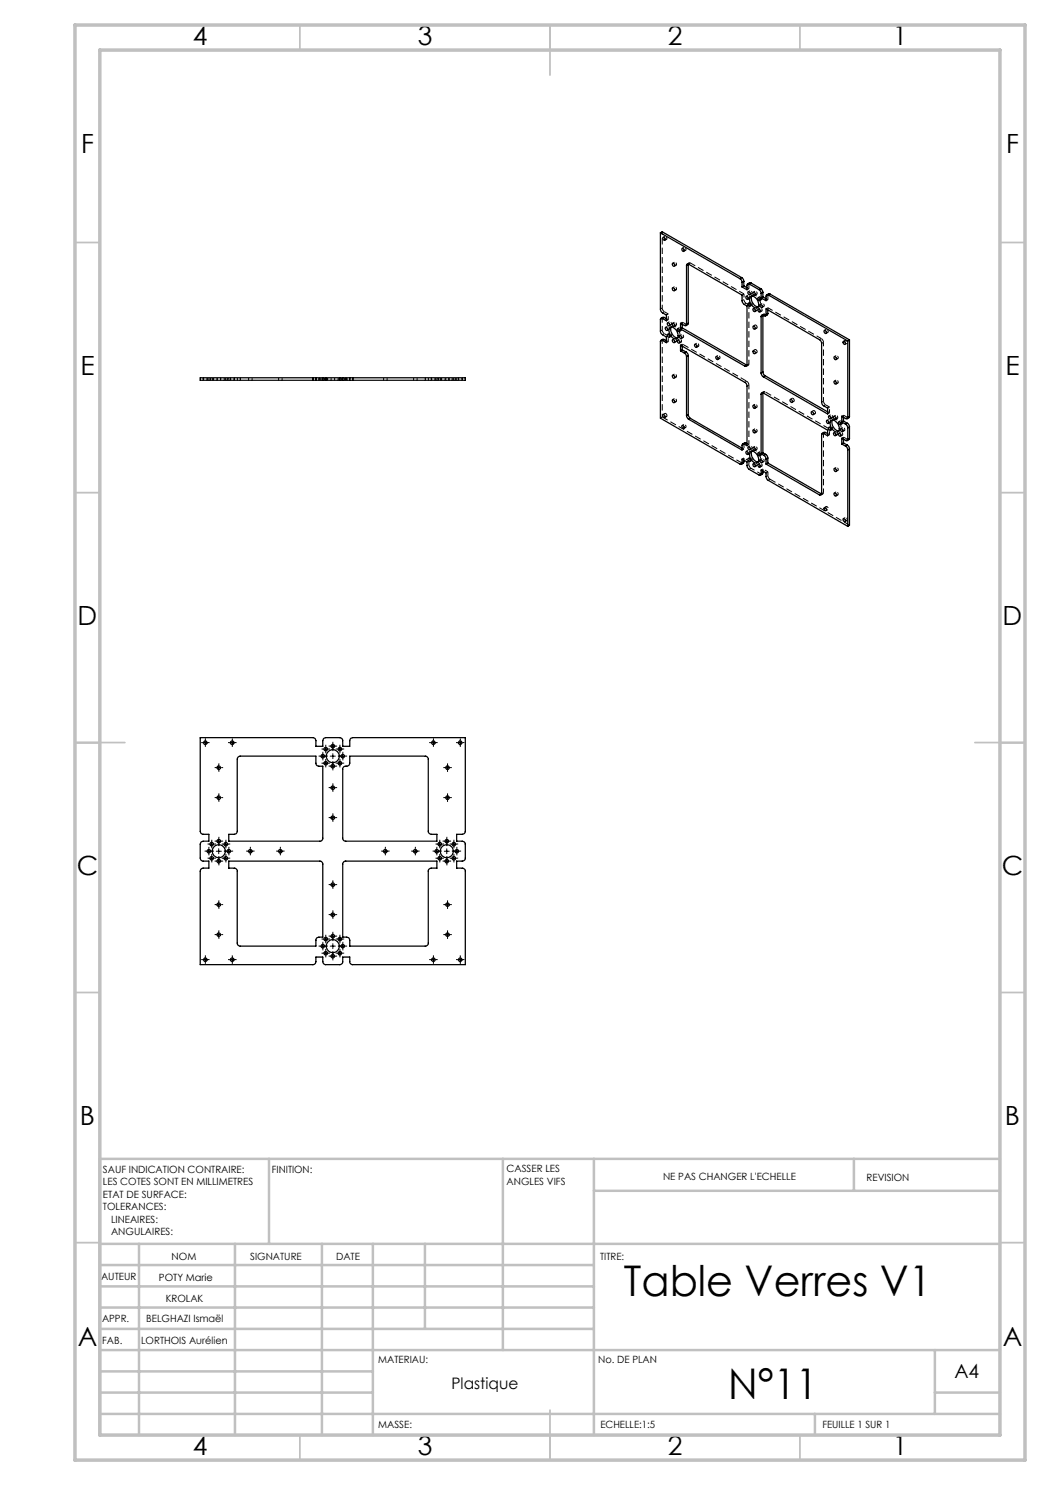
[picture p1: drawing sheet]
<svg xmlns="http://www.w3.org/2000/svg" width="210mm" height="297mm" viewBox="0 0 210 297" stroke-linecap="round" stroke-linejoin="round" font-family="sans-serif">
<g fill="none" stroke="#000" stroke-width=".25">
<path d="M132.1 46.6v15.3l.2 .5 1 .6v1.2l-.8-.5M132.1 46.6l15.9 9.1M132.1 46.6l.3-.2 15.9 9.1M132.6 47.5a.35 .35 0 0 1 .4 .2 .35 .35 0 0 1-.1 .4l-.3-.2zM134.5 52.7a.35 .35 0 0 1 .4 .2 .35 .35 0 0 1-.1 .4l-.3-.2zM134.5 57.6a.35 .35 0 0 1 .4 .2 .35 .35 0 0 1-.1 .4l-.3-.2zM136.4 49.7a.31 .31 0 0 1 .4 .2 .31 .31 0 0 1-.2 .4l-.2-.2zM137.3 53.1a.26 .26 0 0 1 .1-.3 .26 .26 0 0 1 .3 0l10.7 6.2 .1 1.5 .3 .4 .6 .3v11.8a.25 .25 0 0 1-.1 .3 .25 .25 0 0 1-.3-.1M137.3 53.1v11.7M137.7 52.9l-.4 .2M137.7 52.8v11.9M148 55.7l.3 .4 .1 .4"/>
<path d="M148.3 55.5l.4 .3 .1 .5M148.3 55.5l-.3 .2M148.4 56.5v.9M148.8 56.3l-.4 .2M148.8 57.2l-.4 .2M148.8 57.2l.6 .3M148.8 56.3v.9M149.2 59.3a.37 .37 0 0 1 .4 .2 .37 .37 0 0 1-.1 .4l-.3-.2zM149.6 58.4a.29 .29 0 0 1 .4 .1 .29 .29 0 0 1-.2 .4zM149.8 56.8a.26 .26 0 0 0-.3 0 .26 .26 0 0 0-.1 .2v1l-1-.6M149.8 56.8l2 1.1M150 59.4a1.18 1.18 0 0 1 1.7 1.1 .67 .67 0 0 1 0 .7 .67 .67 0 0 1-.7 .3 1.7 1.7 0 0 1-1-2.1z"/>
<path d="M150.2 56.6l-.7 .2M150.2 56.6l-.4 .2M150.2 56.6l2 1.1M150.4 59.2a1.75 1.75 0 0 0 1.2 2.2M150.6 58.5a.37 .37 0 0 1 .4 .2 .37 .37 0 0 1-.1 .4l-.3-.2zM151.7 59.5a.31 .31 0 0 1 .3 .2 .31 .31 0 0 1-.2 .4l-.2-.4zM151.8 57.9l.4 .8M152.2 57.7l.2 .3 .2 .5M152.2 57.7l-.4 .2M152.2 58.7v.9M152.6 58.5l-.4 .2M152.6 59.4l-.4 .2"/>
<path d="M152.6 59.4l.6 .4M152.6 58.5v.9M153.6 59l-.2-.1-.2 .3v.9l-1-.5M153.6 59l15.9 9.2M154 58.8l-.3-.1-.3 .3M154 58.8l-.4 .2M154 58.8l15.9 9.2M62.6 75.6h.6M62.6 76.1h.6M62.6 75.6h-22.6v.5h22.6M62.6 75.6v.5M63.2 75.6v.5"/>
<path d="M63.2 75.6h1.4M63.2 76.1h1.4M64.6 75.6h.6M64.6 76.1h.6M64.6 75.6v.5M65.2 75.6v.5M65.2 75.6h2.7M65.2 76.1h2.7M67.9 75.6h.6M67.9 76.1h.6M67.9 75.6v.5M68.5 75.6v.5"/>
<path d="M68.5 75.6h1.5M68.5 76.1h1.5M70 75.6h.6M70 76.1h.6M70 75.6v.5M70.6 75.6h22.5v.5h-22.5M70.6 75.6v.5M132.5 68.1a.27 .27 0 0 0-.3 0 .27 .27 0 0 0-.1 .2v15.3l15.9 9.2a.25 .25 0 0 0 .3 .1 .25 .25 0 0 0 .1-.3M132.5 63.7a.25 .25 0 0 0-.3 0 .25 .25 0 0 0-.1 .3v2.3l.2 .5 1 .6v1.1l-.8-.4M132.9 63.5h-.3l-.4 .2M132.9 67.9l-.3-.1-.4 .3M132.9 63.5l-.4 .2"/>
<path d="M132.9 63.5l.4 .2M132.9 67.9l-.4 .2M132.9 67.9l.4 .3M133.1 65.5a.37 .37 0 0 1 .4 .2 .37 .37 0 0 1-.1 .4l-.3-.2zM133.5 66.9a.34 .34 0 0 1 .4 .1 .34 .34 0 0 1-.1 .5l-.3-.3zM133.5 64.6a.29 .29 0 0 1 .4 .2 .29 .29 0 0 1-.2 .4zM133.9 65.6a1.16 1.16 0 0 1 1.6 1.1 .67 .67 0 0 1 .1 .7 .67 .67 0 0 1-.7 .3 1.72 1.72 0 0 1-1-2.1zM134.2 65.4a1.75 1.75 0 0 0 1.3 2.2M134.5 68a.33 .33 0 0 1 .4 .1 .33 .33 0 0 1-.1 .4l-.3-.2zM134.5 75a.31 .31 0 0 1 .4 .2 .31 .31 0 0 1-.2 .4l-.3-.4zM134.5 79.9a.31 .31 0 0 1 .4 .2 .31 .31 0 0 1-.2 .4l-.2-.3zM134.5 64.7a.31 .31 0 0 1 .4 .2 .31 .31 0 0 1-.2 .4l-.2-.2z"/>
<path d="M135.5 65.8a.29 .29 0 0 1 .4 .1 .29 .29 0 0 1-.2 .4zM135.5 68.1a.33 .33 0 0 1 .4 .1 .33 .33 0 0 1-.1 .4l-.3-.2zM135.9 67.1a.37 .37 0 0 1 .4 .2 .37 .37 0 0 1-.1 .4l-.3-.2zM136.1 70.2v-1.2l13.1 7.7 .2 .4v12l-.6-.3M136.1 65.8l12.9 7.4M136.1 70.2l.8 .4M136.5 65.6l12.8 7.4M136.5 65.6l-.4 .2M136.5 64.8v.8M136.5 69.2v.8M136.5 70l-.4 .2M136.5 70l.7 .4"/>
<path d="M136.9 70.6l.3 .3 .1 .5M137.2 70.4l.3 .3 .2 .5M137.2 70.4l-.3 .2M137.3 64.8a.25 .25 0 0 1-.1 .3 .25 .25 0 0 1-.3 0l-.8-.4v1.1M137.3 71.4v11.7M137.7 64.7l-.5 .4M137.7 71.2v11.7M137.7 64.7l-.4 .1M137.7 71.2l-.4 .2M139 68.9a.37 .37 0 0 1 .3 .2 .37 .37 0 0 1-.1 .4l-.2-.2zM143.2 71.4a.32 .32 0 0 1 .4 .1 .32 .32 0 0 1-.1 .4l-.3-.3zM149.3 73l-.3 .2"/>
<path d="M149.3 73l.1 .1M149.6 60.7a.32 .32 0 0 1 .4 .1 .32 .32 0 0 1-.1 .5l-.3-.3zM150.6 61.7a.35 .35 0 0 1 .4 .2 .35 .35 0 0 1-.1 .4l-.3-.2zM150.6 70.1a.31 .31 0 0 1 .4 .2 .31 .31 0 0 1-.2 .4l-.2-.1zM150.6 65.2a.37 .37 0 0 1 .4 .2 .37 .37 0 0 1-.1 .5l-.3-.3zM151.7 61.8a.37 .37 0 0 1 .3 .2 .37 .37 0 0 1-.1 .4l-.3-.3zM152 60.9a.35 .35 0 0 1 .4 .2 .35 .35 0 0 1-.1 .4l-.3-.2zM152.2 78.8a.26 .26 0 0 1 .1-.2 .26 .26 0 0 1 .3 0l12.9 7.4v1.2l-.8-.5M152.2 74.6l.4 .7M152.2 63.3v11.3M152.2 78.8v12M152.6 74.4l.2 .5 .2 .2"/>
<path d="M152.6 63v11.4M152.6 78.6v12M152.6 63.1l-.4 .2M152.6 74.4l-.4 .2M152.6 78.6l-.4 .2M153 75.1l-.4 .2M153 75.1l12.5 7.3M153.2 62.9a.33 .33 0 0 1-.2 .3 .33 .33 0 0 1-.4-.2l-.3 .1-.1 .2M153.2 62.9v-1.1l10.9 6.4 .2 .4v11.9l.3 .6 .9 .5v1.2l-12.9-7.5M153.6 62.7l-.5 .5M153.6 62.7l-.4 .2M153.6 62v.7"/>
<path d="M158 79.9a.32 .32 0 0 1 .4 .2 .32 .32 0 0 1-.1 .4l-.3-.3zM164.8 66.1a.33 .33 0 0 1 .4 .2 .33 .33 0 0 1-.1 .4l-.2-.2zM166.8 71.4a.29 .29 0 0 1 .4 .1 .29 .29 0 0 1-.2 .4zM166.8 76.3a.29 .29 0 0 1 .4 .1 .29 .29 0 0 1-.2 .4zM168.7 68.3a.35 .35 0 0 1 .3 .2 .35 .35 0 0 1-.1 .4l-.2-.2zM169.5 68.2v15.3M169.9 68l-.4 .2M169.9 68v15.3M132.6 82.9a.37 .37 0 0 1 .4 .2 .37 .37 0 0 1-.1 .4l-.3-.2zM136.4 85.2a.33 .33 0 0 1 .4 .1 .33 .33 0 0 1-.1 .4l-.3-.2zM137.3 83.1l.4 .8M137.7 82.9l.4 .8"/>
<path d="M137.7 82.9l-.4 .2M137.7 83.9l10.7 6.1v-.9a.26 .26 0 0 1 .1-.3 .26 .26 0 0 1 .3 0M138.1 83.7l10.3 5.9M138.1 83.7l-.4 .2M148.4 92.6v-.8l1 .6v.9l.4 .6 2 1.1a.26 .26 0 0 0 .3 0 .26 .26 0 0 0 .1-.2M148.8 92.4l-.1 .2-.4 .2M148.8 92v.4M148.8 92.4l-.4 .2M149.2 88.6l-.2-.1-.4 .3M149.2 88.6l-.4 .2M149.2 88.6l.2 .1M149.2 90.3a.35 .35 0 0 1 .4 .2 .35 .35 0 0 1-.1 .4l-.3-.2z"/>
<path d="M149.6 91.8a.29 .29 0 0 1 .4 .1 .29 .29 0 0 1-.2 .4zM149.6 89.5a.31 .31 0 0 1 .4 .1 .31 .31 0 0 1-.1 .4l-.3-.3zM150 90.4a1.13 1.13 0 0 1 1.6 .9 .81 .81 0 0 1-.4 1.3 1.77 1.77 0 0 1-1.2-2.2zM150.4 90.2a1.74 1.74 0 0 0 1.2 2.2M150.6 92.7a.37 .37 0 0 1 .4 .3 .37 .37 0 0 1-.1 .4l-.3-.2zM150.6 89.5a.35 .35 0 0 1 .4 .2 .35 .35 0 0 1-.1 .4l-.3-.2zM150.6 86a.37 .37 0 0 1 .4 .2 .37 .37 0 0 1-.1 .4l-.3-.2zM150.6 81.1a.37 .37 0 0 1 .4 .2 .37 .37 0 0 1-.1 .4l-.3-.2zM151.6 90.6a.33 .33 0 0 1 .4 .1 .33 .33 0 0 1-.1 .5l-.2-.3zM151.7 92.8a.31 .31 0 0 1 .3 .3 .31 .31 0 0 1-.2 .3l-.2-.4zM152 91.9a.31 .31 0 0 1 .5 .2 .31 .31 0 0 1-.3 .4l-.2-.1zM152.2 94.8v-.8l1 .6v.8l.4 .6 15.9 9.3"/>
<path d="M152.2 90.8l.6 .3M152.6 94.5l-.1 .3-.4 .2M152.6 94.2v.3M152.6 90.6l-.4 .2M152.6 90.6l.5 .3M152.6 94.5l-.4 .3M152.8 91.1l.3 .3 .1 .4M153.1 90.9l.4 .3 .1 .4M153.1 90.9l-.3 .2M153.2 91.8v1M153.2 92.8l10.7 6.2M153.6 91.6v1"/>
<path d="M153.6 92.6l-.4 .2M153.6 92.6l10.7 6.2M153.6 91.6l-.4 .2M162.2 82.4a.29 .29 0 0 1 .5 .1 .29 .29 0 0 1-.2 .4zM164.3 98.8l-.4 .2M164.3 98.8h.1M164.7 86.7a.25 .25 0 0 0-.3 0 .25 .25 0 0 0-.1 .3v11.8l-.2 .2h-.2M165.1 86.5h-.3l-.4 .2M165.1 86.5l-.4 .2M165.1 86.5l.4 .2M165.3 84.1a.31 .31 0 0 1 .5 .2 .31 .31 0 0 1-.3 .4l-.2-.3zM165.7 83.3a.29 .29 0 0 1 .4 .1 .29 .29 0 0 1-.2 .4z"/>
<path d="M165.7 85.5a.32 .32 0 0 1 .4 .2 .32 .32 0 0 1-.1 .4l-.2-.2zM166.2 84.2a.92 .92 0 0 1 1.3 .4 1.14 1.14 0 0 1 0 1.8 1.7 1.7 0 0 1-1.3-2.2zM166.5 84a1.74 1.74 0 0 0 1.2 2.2M166.7 83.3a.33 .33 0 0 1 .4 .2 .33 .33 0 0 1-.1 .4l-.2-.2zM166.8 86.5a.37 .37 0 0 1 .3 .3 .37 .37 0 0 1-.1 .4l-.2-.2zM166.8 98.7a.29 .29 0 0 1 .4 .1 .29 .29 0 0 1-.2 .4zM166.8 93.8a.29 .29 0 0 1 .4 .1 .29 .29 0 0 1-.2 .4zM167.7 84.4a.33 .33 0 0 1 .4 .1 .33 .33 0 0 1-.1 .4l-.3-.3zM167.7 86.7a.33 .33 0 0 1 .4 .2 .33 .33 0 0 1-.1 .4l-.2-.2zM168.2 85.7a.37 .37 0 0 1 .3 .2 .37 .37 0 0 1 0 .5l-.3-.3zM168.3 84.4l.8 .4M168.3 88.8l.8 .4"/>
<path d="M168.7 84.2l-.4 .2M168.7 88.6l-.4 .2M168.7 83.5v.7M168.7 87.8v.8M168.7 84.2l.8 .5M168.7 88.6l.8 .4M169.1 84.8l.3 .4 .1 .4M169.1 89.2l.3 .4 .1 .4M169.5 84.7l.3 .3 .1 .4M169.5 89l.3 .4 .1 .4M169.5 84.7l-.4 .1M169.5 89l-.4 .2"/>
<path d="M169.5 83.5a.25 .25 0 0 1-.1 .3 .25 .25 0 0 1-.3-.1l-.8-.4v1.1M169.5 87.8a.25 .25 0 0 1-.1 .3 .25 .25 0 0 1-.3 0l-.8-.4v1.1M169.5 85.6v2.2M169.5 90v15.3M169.9 83.3l-.1 .2-.4 .2M169.9 87.7l-.5 .4M169.9 85.4v2.3M169.9 89.8v15.3l-.4 .2M169.9 83.3l-.4 .2M169.9 85.4l-.4 .2M169.9 87.7l-.4 .1M169.9 89.8l-.4 .2"/>
<path d="M164.9 101.5a.37 .37 0 0 1 .3 .2 .37 .37 0 0 1-.1 .5l-.2-.3zM168.7 103.7a.37 .37 0 0 1 .3 .2 .37 .37 0 0 1-.1 .4l-.2-.2zM40 147.5h22.6a.6 .6 0 0 1 .6 .6v1.2h1.4v-1.2a.6 .6 0 0 1 .6-.6h2.7a.6 .6 0 0 1 .6 .6v1.2h1.5v-1.2a.6 .6 0 0 1 .6-.6h22.5v18.8a.6 .6 0 0 1-.6 .6h-1.2v1.3h1.2a.6 .6 0 0 1 .6 .6v2.8a.6 .6 0 0 1-.6 .6h-1.2v1.4h1.2a.6 .6 0 0 1 .6 .6v18.7h-22.5a.6 .6 0 0 1-.6-.6v-.9h-1.5v.9a.6 .6 0 0 1-.6 .6h-2.7a.6 .6 0 0 1-.6-.6v-.9h-1.4v.9a.6 .6 0 0 1-.6 .6h-22.6v-18.7a.6 .6 0 0 1 .6-.6h1.2v-1.4h-1.2a.6 .6 0 0 1-.6-.6v-2.8a.6 .6 0 0 1 .6-.6h1.2v-1.3h-1.2a.6 .6 0 0 1-.6-.6zM47.6 151.4l.3-.2h15.3v1.4a.6 .6 0 0 0 .6 .6h.8v14.4a.6 .6 0 0 1-.6 .6h-18.2v-1.3h1a.6 .6 0 0 0 .6-.6v-14.5zM70 151.2h15.1a.6 .6 0 0 1 .6 .6v14.5a.6 .6 0 0 0 .6 .6h1.1v1.3h-18.3a.6 .6 0 0 1-.6-.6v-13.8a.7 .7 0 0 1 1-.6l.3-.1 .2-.5zM45.8 172.2h18.2a.6 .6 0 0 1 .6 .6v14.6h-.8a.6 .6 0 0 0-.6 .6v1.2h-15.2a.6 .6 0 0 1-.6-.6v-14.4a.6 .6 0 0 0-.6-.6h-1zM68.7 172.4l.3-.2h18.4v1.4h-1.1a.6 .6 0 0 0-.6 .6v14.4a.6 .6 0 0 1-.6 .6h-15.1v-1.2a.6 .6 0 0 0-.6-.6h-.9v-14.7z"/>
<circle cx="41.1" cy="148.5" r=".36"/>
<circle cx="43.8" cy="159.5" r=".35"/>
<circle cx="43.8" cy="153.5" r=".35"/>
<circle cx="46.4" cy="148.5" r=".36"/>
<circle cx="64.6" cy="151.2" r=".35"/>
<circle cx="65.1" cy="149.8" r=".34"/>
<circle cx="65.1" cy="152.6" r=".34"/>
<circle cx="66.5" cy="151.2" r="1.3"/>
<circle cx="66.6" cy="153.2" r=".35"/>
<circle cx="66.6" cy="157.5" r=".35"/>
<circle cx="66.6" cy="149.2" r=".35"/>
<circle cx="68" cy="149.8" r=".35"/>
<circle cx="68" cy="152.6" r=".35"/>
<circle cx="68.6" cy="151.2" r=".35"/>
<circle cx="86.7" cy="148.5" r=".36"/>
<circle cx="89.5" cy="153.5" r=".35"/>
<circle cx="89.5" cy="159.5" r=".35"/>
<circle cx="92" cy="148.5" r=".35"/>
<circle cx="41.8" cy="170.2" r=".35"/>
<circle cx="42.3" cy="168.8" r=".36"/>
<circle cx="42.3" cy="171.7" r=".35"/>
<circle cx="43.8" cy="172.2" r=".35"/>
<circle cx="43.8" cy="168.2" r=".35"/>
<circle cx="43.8" cy="170.2" r="1.29"/>
<circle cx="45.2" cy="168.8" r=".36"/>
<circle cx="45.2" cy="171.7" r=".35"/>
<circle cx="45.8" cy="170.2" r=".35"/>
<circle cx="50.1" cy="170.2" r=".35"/>
<circle cx="56.1" cy="170.2" r=".35"/>
<circle cx="66.6" cy="163.6" r=".35"/>
<circle cx="66.6" cy="176.9" r=".36"/>
<circle cx="77" cy="170.2" r=".35"/>
<circle cx="83.1" cy="170.2" r=".35"/>
<circle cx="87.4" cy="170.2" r=".35"/>
<circle cx="87.9" cy="168.8" r=".36"/>
<circle cx="88" cy="171.7" r=".35"/>
<circle cx="89.4" cy="172.2" r=".35"/>
<circle cx="89.4" cy="168.2" r=".35"/>
<circle cx="89.4" cy="170.2" r="1.3"/>
<circle cx="90.8" cy="168.8" r=".36"/>
<circle cx="90.8" cy="171.7" r=".35"/>
<circle cx="91.4" cy="170.2" r=".35"/>
<circle cx="41.1" cy="191.9" r=".35"/>
<circle cx="43.8" cy="180.9" r=".35"/>
<circle cx="43.8" cy="186.9" r=".35"/>
<circle cx="46.4" cy="192" r=".35"/>
<circle cx="64.6" cy="189.2" r=".35"/>
<circle cx="65.1" cy="190.6" r=".34"/>
<circle cx="65.1" cy="187.8" r=".34"/>
<circle cx="66.6" cy="189.2" r="1.29"/>
<circle cx="66.6" cy="187.2" r=".36"/>
<circle cx="66.6" cy="191.2" r=".35"/>
<circle cx="66.6" cy="182.9" r=".35"/>
<circle cx="68" cy="187.8" r=".35"/>
<circle cx="68" cy="190.6" r=".35"/>
<circle cx="68.6" cy="189.2" r=".35"/>
<circle cx="86.7" cy="191.9" r=".35"/>
<circle cx="89.5" cy="180.9" r=".35"/>
<circle cx="89.5" cy="186.9" r=".35"/>
<circle cx="92" cy="191.9" r=".35"/>
</g>
<g fill="none" stroke="#000" stroke-width=".2" stroke-dasharray="1.3 .6" stroke-linecap="butt">
<path d="M133 48.1l.3-.2M133 47.3l-.4 .2M134.9 53.2l.3-.2M134.9 58.1l.3-.2M134.9 52.4l-.4 .2M134.9 57.3l-.4 .2M136.8 50.3l.3-.2M136.8 49.5l-.4 .2M137.8 52.8l.3-.2M137.8 52.6l-.3 .2M138.1 52.6h-.3l-.1 .2M148.8 58.8l-.4 .2"/>
<path d="M148.8 59.9l-.4 .2M149.4 57l.4-.2M149.4 57.5l.4 .2M149.6 59.9l.3-.2M149.6 59l-.4 .3M149.8 56.8l.1-.2M149.8 57.7l-.4 .2M150 58.9l.4-.2M150 58.1l-.3 .2M150.5 59l-.3 .2M151 59l.4-.2M151 58.2l-.3 .2"/>
<path d="M152 59.3l-.3 .2M153.2 59.2l.4-.2M153.2 59.7l.4 .2M153.6 59l.1-.3M153.6 59.9l-.4 .2M40.7 76v-.5M40.7 75.5v.5M41.4 76v-.5M41.4 75.5v.5M41.8 75.5v.5M42 75.5v.5M42.1 76v-.5"/>
<path d="M42.5 75.5v.5M42.7 76v-.5M43.4 75.5v.5M44.1 76v-.5M44.8 75.5v.5M45.1 76v-.5M45.4 75.5v.5M45.5 76v-.5M45.8 75.5v.5M46.1 75.5v.5M46.1 76v-.5M46.8 76v-.5"/>
<path d="M46.9 75.5v.5M46.9 76v-.5M47.5 75.5v.5M48.1 76v-.5M48.1 75.5v.5M49.7 75.5v.5M50.4 76v-.5M55.7 75.5v.5M56.4 76v-.5M62.6 75.5v.5M63.8 76v-.5M63.8 75.5v.5"/>
<path d="M64 76v-.5M64 75.5v.5M64.2 75.5v.5M64.8 75.5v.5M64.9 76v-.5M65.2 76v-.5M65.3 75.5v.5M65.5 76v-.5M66.2 75.5v.5M66.9 76v-.5M67.6 75.5v.5M67.9 76v-.5"/>
<path d="M68 75.5v.5M68.2 75.5v.5M68.3 76v-.5M68.9 76v-.5M69.2 76v-.5M69.2 75.5v.5M69.4 75.5v.5M69.4 76v-.5M70.6 76v-.5M76.7 75.5v.5M77.4 76v-.5M82.7 75.5v.5"/>
<path d="M83.4 76v-.5M85.1 75.5v.5M85.1 76v-.5M85.7 76v-.5M86.3 76v-.5M86.3 75.5v.5M87 75.5v.5M87 76v-.5M87.4 75.5v.5M87.6 75.5v.5M87.7 76v-.5M88.1 75.5v.5"/>
<path d="M88.3 76v-.5M89 75.5v.5M89.2 75.5v.5M89.7 76v-.5M89.9 76v-.5M90.4 75.5v.5M90.7 76v-.5M91 75.5v.5M91.1 76v-.5M91.4 75.5v.5M91.7 75.5v.5M91.7 76v-.5"/>
<path d="M92.4 76v-.5M92.5 75.5v.5M92.5 76v-.5M132.1 63.9l.4-.2M132.1 68.3l.4-.2M132.5 61.6l-.4 .2M132.5 63.7l.1-.2M132.5 66l-.4 .2M132.5 68.1l.1-.3M132.5 62.5l.4-.2M132.5 66.9l.4-.2M133.3 63.7l.4 .2"/>
<path d="M133.3 68.1l.4 .2M133.5 66.1l.3-.2M133.5 65.3l-.4 .2M133.7 62.8l-.4 .2M133.7 63.9l-.4 .2M133.7 67.2l-.4 .2M133.7 68.3l-.4 .2M133.9 65.2l.3-.3M133.9 67.5l.3-.2M133.9 64.3l-.4 .2M133.9 66.7l-.4 .2M134.4 65.3l-.3 .2"/>
<path d="M134.9 75.6l.3-.2M134.9 65.3l.3-.3M134.9 68.5l.3-.2M134.9 74.8l-.4 .2M134.9 79.7l-.4 .2M134.9 64.4l-.4 .2M134.9 67.7l-.4 .2M135.4 67.7l.3-.2M135.9 66.3l.3-.2M135.9 68.6l.3-.2M135.9 65.5l-.4 .2M135.9 67.8l-.4 .2"/>
<path d="M136.3 67.7l.4-.2M136.3 66.9l-.3 .2M136.5 64.4l-.4 .2M136.5 64.4v.4M136.5 68.8l-.4 .2M136.5 68.8v.4M137.3 64.9l-.4 .2M137.6 64.9h-.3M139.3 69.5l.4-.2M139.3 68.6l-.3 .2M143.6 71.9l.3-.2M143.6 71.1l-.4 .2"/>
<path d="M148.9 60.9l.3-.2M149.3 73.2l.4-.2M149.4 76.2l-.4 .3M149.4 73h.3l.1-.2M149.4 77.2l.4-.2M149.8 61l-.4 .2M149.8 72.8l-.4 .2M150 61.3l.4-.3M150 60.4l-.3 .2M151 62.3l.4-.2M151 65.8l.4-.2M151 70.7l.4-.2"/>
<path d="M151 61.5l-.3 .2M151 65l-.3 .2M151 69.9l-.3 .2M151.5 61.5l.3-.2M152 60.1l.4-.2M152 62.4l.4-.2M152 61.6l-.3 .2M152.4 61.5l.4-.2M152.4 60.7l-.3 .2M152.7 63.1l.3-.3M152.7 78.6l.3-.2M152.7 62.8l-.3 .2"/>
<path d="M152.7 78.3l-.3 .2M153 62.8h-.3l-.1 .2M153 78.4l-.3-.1-.1 .2M153.2 62.9l-.4 .2M153.2 62.9l-.2-.1M153.5 63l-.3-.1M153.6 61.6l-.4 .2M153.6 62v-.4M158.4 79.7l-.3 .2M164.3 67.7l-.4 .2M164.3 68.7l.4-.2M165.2 66.7l.4-.2"/>
<path d="M165.2 65.9l-.3 .2M167.2 71.9l.4-.2M167.2 76.8l.4-.2M167.2 71.1l-.3 .2M167.2 76l-.3 .2M169 68.9l.4-.2M169 68.1l-.3 .2M132.1 83.6l.4-.2M132.5 83.4l15.9 9.2M133 83.5l.3-.2M133 82.7l-.4 .2M134.9 80.5l.3-.2"/>
<path d="M136.8 85.7l.3-.2M136.8 84.9l-.4 .2M148.4 92.6l-.4 .2M148.4 89l.4-.2M148.4 89.6l.4 .2M148.7 92.6h-.3M148.8 88.8l.1-.2M148.8 89.8l-.4 .2M148.8 91.6l-.4 .2M148.8 91.6v.4M149.4 88.7l.4 .2M149.6 90.9l.3-.2"/>
<path d="M149.6 90.1l-.4 .2M149.8 88.9l-.4 .2M149.8 92.2l-.4 .2M149.8 92.9l-.4 .2M149.9 93.9l.3-.2M150 90l.4-.2M150 92.3l.4-.2M150 89.2l-.3 .2M150 91.5l-.3 .2M150.5 90.1l-.3 .2M151 81.7l.4-.2M151 86.6l.4-.2"/>
<path d="M151 90.1l.4-.2M151 93.3l.4-.2M151 80.9l-.3 .2M151 85.7l-.3 .3M151 89.3l-.3 .2M151 92.5l-.3 .2M151.5 92.5l.3-.2M152 91.1l.4-.2M152 93.4l.4-.2M152 90.3l-.3 .2M152 92.6l-.3 .2M152.2 94.8l-.4 .2"/>
<path d="M152.4 92.5l.4-.2M152.4 91.7l-.3 .2M152.5 94.8h-.3M152.6 93.8l-.4 .2M152.6 93.8v.4M153.6 94.4l-.4 .2M153.6 95.1l-.4 .2M153.7 96.1l.3-.3M154 95.8l15.9 9.2M158.4 80.5l.4-.2M162.7 82.9l.3-.2M162.7 82.1l-.4 .2"/>
<path d="M164.2 99l.4-.2M164.3 98.8h.3l.1-.3M164.3 86.9l.4-.2M164.7 80.2l-.4 .2M164.7 86.7l.1-.2M164.7 98.5l-.4 .2M164.8 81.2l.3-.2M165.6 82.4l.3 .2M165.6 86.7l.3 .2M165.7 84.7l.4-.2M165.7 83.9l-.3 .2M165.9 81.4l-.3 .2"/>
<path d="M165.9 82.6l-.3 .2M165.9 85.8l-.3 .2M165.9 86.9l-.3 .2M166.1 83.8l.4-.2M166.1 86.1l.4-.2M166.1 83l-.3 .2M166.1 85.3l-.3 .2M166.7 83.9l-.4 .2M167.1 83.9l.4-.2M167.1 87.1l.4-.2M167.1 83.1l-.3 .2M167.1 86.3l-.3 .2"/>
<path d="M167.2 94.3l.4-.2M167.2 99.2l.4-.2M167.2 93.5l-.3 .2M167.2 98.4l-.3 .2M167.6 86.3l.4-.2M168.1 84.9l.4-.2M168.1 87.2l.4-.2M168.1 84.1l-.3 .2M168.1 86.4l-.3 .2M168.5 86.3l.4-.2M168.5 85.5l-.3 .2M168.7 83l-.3 .2"/>
<path d="M168.7 83v.4M168.7 87.4l-.3 .2M168.7 87.4v.4M169.5 83.5l-.4 .2M169.5 87.9l-.4 .2M169.8 83.5h-.3M169.8 87.9h-.3M165.2 102.1l.4-.2M165.2 101.3l-.3 .2M169 104.3l.4-.2M169 103.5l-.3 .2"/>
</g>
<g fill="none" stroke="#000" stroke-width=".2" stroke-dasharray="1.3 .6" stroke-dashoffset=".9" stroke-linecap="butt">
<path d="M133.4 47.7l-.3-.5a.33 .33 0 0 0-.1 .5 .33 .33 0 0 0 .4 .1v-.1M135.3 52.9l-.3-.5a.33 .33 0 0 0-.1 .4 .33 .33 0 0 0 .4 .2v-.1M135.3 57.8l-.3-.5a.33 .33 0 0 0-.1 .4 .33 .33 0 0 0 .4 .2v-.1M137.2 49.9l-.3-.5a.33 .33 0 0 0-.1 .5 .33 .33 0 0 0 .4 .1v-.1M150 59.5l-.3-.5a.33 .33 0 0 0-.1 .5 .33 .33 0 0 0 .4 .1v-.1M150.4 58.6l-.3-.5a.33 .33 0 0 0-.1 .4 .33 .33 0 0 0 .4 .2v-.1M151.4 58.7l-.3-.5a.33 .33 0 0 0-.1 .4 .33 .33 0 0 0 .4 .2v-.1M152.4 59.7l-.3-.4a.33 .33 0 0 0-.1 .4 .33 .33 0 0 0 .4 .1v-.1M133.9 65.7l-.3-.5a.33 .33 0 0 0-.1 .5 .33 .33 0 0 0 .4 .1v-.1M134.3 64.8l-.3-.5a.33 .33 0 0 0-.1 .4 .33 .33 0 0 0 .4 .2v-.1M134.3 67.1l-.3-.5a.33 .33 0 0 0-.1 .5 .33 .33 0 0 0 .4 .1v-.1M135.3 75.3l-.3-.5a.33 .33 0 0 0-.1 .4 .33 .33 0 0 0 .4 .2v-.1"/>
<path d="M135.3 64.9l-.3-.5a.33 .33 0 0 0-.1 .4 .33 .33 0 0 0 .4 .2v-.1M135.3 68.2l-.3-.5a.33 .33 0 0 0-.1 .4 .33 .33 0 0 0 .4 .2v-.1M136.3 65.9l-.3-.4a.33 .33 0 0 0-.1 .4 .33 .33 0 0 0 .4 .1v-.1M136.3 68.3l-.3-.5a.33 .33 0 0 0-.1 .4 .33 .33 0 0 0 .4 .2v-.1M136.7 67.3l-.3-.4a.33 .33 0 0 0-.1 .4 .33 .33 0 0 0 .4 .1v-.1M139.8 69.1l-.4-.5a.33 .33 0 0 0-.1 .4 .33 .33 0 0 0 .4 .2l.1-.1M144 71.5l-.3-.4a.33 .33 0 0 0-.1 .4 .33 .33 0 0 0 .4 .1v-.1M150.4 60.9l-.3-.5a.33 .33 0 0 0-.1 .4 .33 .33 0 0 0 .4 .2v-.1M151.4 61.9l-.3-.4a.33 .33 0 0 0-.1 .4 .33 .33 0 0 0 .4 .1v-.1M151.4 65.5v.1a.33 .33 0 0 1-.4-.2 .33 .33 0 0 1 .1-.4l.3 .5M151.4 70.4v.1a.33 .33 0 0 1-.4-.2 .33 .33 0 0 1 .1-.4l.3 .5M152.4 62l-.3-.4a.33 .33 0 0 0-.1 .4 .33 .33 0 0 0 .4 .1v-.1"/>
<path d="M152.9 61.1l-.4-.4a.33 .33 0 0 0-.1 .4 .33 .33 0 0 0 .4 .1l.1-.1M165.7 66.3l-.4-.4a.33 .33 0 0 0-.1 .4 .33 .33 0 0 0 .4 .1l.1-.1M167.7 71.6l-.4-.5a.33 .33 0 0 0-.1 .4 .33 .33 0 0 0 .4 .2l.1-.1M167.7 76.5l-.4-.5a.33 .33 0 0 0-.1 .4 .33 .33 0 0 0 .4 .1h.1M169 68.2l.3 .5a.33 .33 0 0 0 .1-.4 .33 .33 0 0 0-.4-.2v.1M133.4 83.1v.1a.33 .33 0 0 1-.4-.1 .33 .33 0 0 1 .1-.4l.3 .4M135.3 80.2l-.3-.5a.33 .33 0 0 0-.1 .4 .33 .33 0 0 0 .4 .2v-.1M137.2 85.3l-.3-.4a.33 .33 0 0 0-.1 .4 .33 .33 0 0 0 .4 .1v-.1M150 90.5l-.3-.4a.33 .33 0 0 0-.1 .4 .33 .33 0 0 0 .4 .1v-.1M150.4 89.6l-.3-.5a.33 .33 0 0 0-.1 .5 .33 .33 0 0 0 .4 .1v-.1M150.4 91.9l-.3-.4a.33 .33 0 0 0-.1 .4 .33 .33 0 0 0 .4 .1v-.1M151.4 81.3l-.3-.5a.33 .33 0 0 0-.1 .5 .33 .33 0 0 0 .4 .1v-.1"/>
<path d="M151.4 86.2l-.3-.5a.33 .33 0 0 0-.1 .5 .33 .33 0 0 0 .4 .1v-.1M151.4 89.7l-.3-.5a.33 .33 0 0 0-.1 .5 .33 .33 0 0 0 .4 .1v-.1M151.4 93l-.3-.5a.33 .33 0 0 0-.1 .4 .33 .33 0 0 0 .4 .2v-.1M152.4 90.8l-.3-.5a.33 .33 0 0 0-.1 .4 .33 .33 0 0 0 .4 .2v-.1M152.4 93.1l-.3-.5a.33 .33 0 0 0-.1 .4 .33 .33 0 0 0 .4 .2v-.1M152.9 92.2l-.4-.5a.33 .33 0 0 0-.1 .4 .33 .33 0 0 0 .4 .2l.1-.1M158.9 80.1l-.1 .1a.33 .33 0 0 1-.4-.1 .33 .33 0 0 1 .1-.4l.4 .4M163.1 82.6v.1a.33 .33 0 0 1-.4-.2 .33 .33 0 0 1 .1-.4l.3 .5M166.1 84.3l-.3-.4a.33 .33 0 0 0-.1 .4 .33 .33 0 0 0 .4 .1v-.1M166.6 83.4l-.4-.5a.33 .33 0 0 0-.1 .5 .33 .33 0 0 0 .4 .1l.1-.1M166.6 85.7l-.4-.5a.33 .33 0 0 0-.1 .5 .33 .33 0 0 0 .4 .1l.1-.1M167.6 83.5l-.4-.5a.33 .33 0 0 0-.1 .5 .33 .33 0 0 0 .4 .1l.1-.1"/>
<path d="M167.6 86.8l-.4-.5a.33 .33 0 0 0-.1 .4 .33 .33 0 0 0 .4 .2l.1-.1M167.7 93.9l-.4-.4a.33 .33 0 0 0-.1 .4 .33 .33 0 0 0 .4 .1l.1-.1M167.7 98.8l-.4-.4a.33 .33 0 0 0-.1 .4 .33 .33 0 0 0 .4 .1l.1-.1M168.6 84.6l-.4-.5a.33 .33 0 0 0-.1 .4 .33 .33 0 0 0 .4 .2l.1-.1M168.6 86.9l-.4-.5a.33 .33 0 0 0-.1 .4 .33 .33 0 0 0 .4 .2l.1-.1M169 85.9l-.4-.4a.33 .33 0 0 0-.1 .4 .33 .33 0 0 0 .5 .1v-.1M165.2 101.5l.3 .4a.33 .33 0 0 0 .1-.4 .33 .33 0 0 0-.4-.1v.1M169.5 103.9l-.4-.4a.33 .33 0 0 0-.1 .4 .33 .33 0 0 0 .4 .1l.1-.1"/>
</g>
<g fill="none" stroke="#000" stroke-width=".2" stroke-dasharray="1.3 .6" stroke-dashoffset=".4" stroke-linecap="butt">
<path d="M132.9 62.3l-.3-.3-.1-.4M132.9 66.7l-.3-.3-.1-.4M133.7 62.8l-.8-.5M133.7 67.2l-.8-.5M135.5 67.6l.3-.2 .2-.5M137.3 64.9l-.8-.5M149.2 60.7l-.3-.4-.1-.4M149.8 77l-.1-.4-.3-.4M151.6 61.4l.4-.2 .1-.5M164.7 68.5l-.1-.5-.3-.3M149.8 88.9v-11.9M149.8 92.9v-.7"/>
<path d="M150.2 93.7l-.3-.4-.1-.4M152.1 91.7l-.1 .5-.4 .2M153.6 95.1v-.7M154 95.8l-.3-.3-.1-.4M165.1 81l-.3-.4-.1-.4M167.8 86.2l.3-.2 .1-.5"/>
</g>
<path d="M149.8 57.7v-.9M153.6 59.9v-.9M132.5 63.7v2.3M149.8 72.8v-11.8M148.8 88.8v1M150.2 93.7l2 1.1M164.7 80.2v-11.7M164.7 98.5v-11.8M165.9 81.4l-.8-.4M169.5 83.5l-.8-.5M169.5 87.9l-.8-.5" fill="none" stroke="#000" stroke-width=".2" stroke-dasharray="1.3 .6" stroke-dashoffset=".5" stroke-linecap="butt"/>
<path d="M148.8 58.8l-10.7-6.2M136 66.9a1.55 1.55 0 0 0-1.6-1.6l-.1 .1M152.1 60.7a1.55 1.55 0 0 0-1.6-1.7l-.1 .2M164.3 67.7l-10.7-6.1M150.4 90.2a.93 .93 0 0 1 1.4 .6l.3 .9M168.2 85.5a1.55 1.55 0 0 0-1.5-1.6l-.2 .1" fill="none" stroke="#000" stroke-width=".2" stroke-dasharray="1.3 .6" stroke-dashoffset=".2" stroke-linecap="butt"/>
<path d="M132.5 46.3v15.3M148.8 58.8v1.1M132.5 68.1v15.3M133.7 63.9v-1.1M133.7 68.3v-1.1M149.8 92.2l-1-.6M153.6 94.4l-1-.6M165.9 82.6v-1.2M165.9 86.9v-1.1" fill="none" stroke="#000" stroke-width=".2" stroke-dasharray="1.3 .6" stroke-dashoffset=".6" stroke-linecap="butt"/>
<path d="M149.4 76.2l-12.9-7.4M165.9 85.8l-12.9-7.4" fill="none" stroke="#000" stroke-width=".2" stroke-dasharray="1.3 .6" stroke-dashoffset="-.1" stroke-linecap="butt"/>
<path d="M149.8 61l-.6-.3" fill="none" stroke="#000" stroke-width=".2" stroke-dasharray="1.3 .6" stroke-dashoffset=".3" stroke-linecap="butt"/>
<g fill="none" stroke="#000" stroke-width=".2" stroke-dasharray="30.5 1.3 1.3 1.3" stroke-linecap="butt">
<path d="M40.6 148.5h-.4M41.1 148v-.3M41.1 149v.4M41.6 148.5h.3M43.3 159.5h-.4M43.3 153.5h-.4M43.8 159v-.3M43.8 153v-.3M43.8 154v.4M44.3 159.5h.3M44.3 153.5h.3M46 148.5h-.4"/>
<path d="M46.5 148v-.3M46.5 149v.4M47 148.5h.3M64.1 151.2h-.4M64.6 150.7v-.3M64.6 151.7v.4M64.7 152.6h-.4M64.7 149.8h-.4M65.1 151.2h.3M65.2 152.1v-.3M65.2 153.1v.4M65.2 149.3v-.3"/>
<path d="M65.2 150.3v.4M65.6 151.2h-.8M65.7 152.6h.3M65.7 149.8h.3M66.1 153.2h-.4M66.1 149.2h-.4M66.1 157.5h-.4M66.6 150.2v-.8M66.6 152.2v.8M66.6 152.7v-.3M66.6 153.7v.4M66.6 148.7v-.3"/>
<path d="M66.6 149.7v.4M66.6 157v-.3M66.6 158v.4M67.1 153.2h.3M67.1 149.2h.3M67.1 157.5h.3M67.5 149.8h-.4M67.5 152.6h-.4M67.6 151.2h.8M68 149.3v-.3M68 150.3v.4M68 152.1v-.3"/>
<path d="M68 153.1v.4M68.1 151.2h-.4M68.5 149.8h.3M68.5 152.6h.3M68.6 150.7v-.3M68.6 151.7v.4M69.1 151.2h.3M86.2 148.5h-.4M86.7 148v-.3M86.7 149v.4M87.2 148.5h.3M89 159.5h-.3"/>
<path d="M89 153.5h-.3M89.5 159v-.3M89.5 153v-.3M89.5 154v.4M90 159.5h.4M90 153.5h.4M91.6 148.5h-.4M92.1 148v-.3M92.1 149v.4M92.6 148.5h.3M41.3 170.2h-.4M41.8 169.7v-.3"/>
<path d="M41.8 170.7v.4M41.9 171.6h-.4M41.9 168.8h-.4M42.3 170.2h.3M42.4 171.1v-.3M42.4 172.1v.4M42.4 168.3v-.3M42.4 169.3v.4M42.8 170.2h-.8M42.9 171.6h.3M42.9 168.8h.3M43.3 168.2h-.4"/>
<path d="M43.3 172.2h-.4M43.8 160v.4M43.8 169.2v-.8M43.8 171.2v.8M43.8 167.7v-.3M43.8 168.7v.4M43.8 171.7v-.3M43.8 172.7v.4M44.3 168.2h.3M44.3 172.2h.3M44.7 168.8h-.4M44.7 171.6h-.4"/>
<path d="M44.8 170.2h.8M45.2 168.3v-.3M45.2 169.3v.4M45.2 171.1v-.3M45.2 172.1v.4M45.3 170.2h-.4M45.7 168.8h.3M45.7 171.6h.3M45.8 169.7v-.3M45.8 170.7v.4M46.3 170.2h.3M49.6 170.2h-.4"/>
<path d="M50.1 169.7v-.3M50.1 170.7v.4M50.6 170.2h.3M55.6 170.2h-.4M56.1 169.7v-.3M56.1 170.7v.4M56.6 170.2h.3M66.1 176.9h-.4M66.1 163.5h-.4M66.6 176.4v-.3M66.6 177.4v.4M66.6 163v-.3"/>
<path d="M66.6 164v.4M67.1 176.9h.3M67.1 163.5h.3M76.6 170.2h-.4M77.1 169.7v-.3M77.1 170.7v.4M77.6 170.2h.3M82.6 170.2h-.4M83.1 169.7v-.3M83.1 170.7v.4M83.6 170.2h.3M86.9 170.2h-.4"/>
<path d="M87.4 169.7v-.3M87.4 170.7v.4M87.5 168.8h-.4M87.5 171.6h-.4M87.9 170.2h.3M88 168.3v-.3M88 169.3v.4M88 171.1v-.3M88 172.1v.4M88.4 170.2h-.8M88.5 168.8h.3M88.5 171.6h.3"/>
<path d="M88.9 168.2h-.4M88.9 172.2h-.4M89.4 169.2v-.8M89.4 171.2v.8M89.4 167.7v-.3M89.4 168.7v.4M89.4 171.7v-.3M89.4 172.7v.4M89.5 160v.4M89.9 168.2h.3M89.9 172.2h.3M90.3 168.8h-.4"/>
<path d="M90.3 171.6h-.4M90.4 170.2h.8M90.8 168.3v-.3M90.8 169.3v.4M90.8 171.1v-.3M90.8 172.1v.4M90.9 170.2h-.4M91.3 168.8h.3M91.3 171.6h.3M91.4 169.7v-.3M91.4 170.7v.4M91.9 170.2h.3"/>
<path d="M40.6 191.9h-.4M41.1 191.4v-.3M41.1 192.4v.4M41.6 191.9h.3M43.3 186.9h-.4M43.3 180.9h-.4M43.8 186.4v-.3M43.8 187.4v.4M43.8 180.4v-.3M43.8 181.4v.4M44.3 186.9h.3M44.3 180.9h.3"/>
<path d="M46 191.9h-.4M46.5 191.4v-.3M46.5 192.4v.4M47 191.9h.3M64.1 189.2h-.4M64.6 188.7v-.3M64.6 189.7v.4M64.7 190.6h-.4M64.7 187.8h-.4M65.1 189.2h.3M65.2 190.1v-.3M65.2 191.1v.4"/>
<path d="M65.2 187.3v-.3M65.2 188.3v.4M65.6 189.2h-.8M65.7 190.6h.3M65.7 187.8h.3M66.1 191.2h-.4M66.1 187.2h-.4M66.1 182.9h-.4M66.6 188.2v-.8M66.6 190.2v.8M66.6 190.7v-.3M66.6 191.7v.4"/>
<path d="M66.6 186.7v-.3M66.6 187.7v.4M66.6 182.4v-.3M66.6 183.4v.4M67.1 191.2h.3M67.1 187.2h.3M67.1 182.9h.3M67.5 187.8h-.4M67.5 190.6h-.4M67.6 189.2h.8M68 187.3v-.3M68 188.3v.4"/>
<path d="M68 190.1v-.3M68 191.1v.4M68.1 189.2h-.4M68.5 187.8h.3M68.5 190.6h.3M68.6 188.7v-.3M68.6 189.7v.4M69.1 189.2h.3M86.2 191.9h-.4M86.7 191.4v-.3M86.7 192.4v.4M87.2 191.9h.3"/>
<path d="M89 180.9h-.3M89 186.9h-.3M89.5 180.4v-.3M89.5 181.4v.4M89.5 186.4v-.3M89.5 187.4v.4M90 180.9h.4M90 186.9h.4M91.6 191.9h-.4M92.1 191.4v-.3M92.1 192.4v.4M92.6 191.9h.3"/>
</g>
<g fill="none" stroke="#000" stroke-width=".2">
<path d="M40.6 148.6h1M41.1 148v1M43.3 159.5h.9M43.3 153.5h.9M43.7 153v1.1M43.7 159v1.1M45.9 148.6h1.1M46.5 148v1M64.1 151.2h1M64.6 150.7v1M64.6 149.8h1.1M64.6 152.6h1.1"/>
<path d="M65.2 149.3v1M65.2 152.1v1M66 151.2h1.1M66 153.2h1.1M66 149.2h1.1M66 157.5h1.1M66.6 148.7v1.1M66.6 150.7v1M66.6 152.7v1M66.6 157.1v.9M67.5 149.8h1M67.5 152.6h1"/>
<path d="M68 149.3v1M68 152.1v1M68.1 151.2h.9M68.5 150.7v1M86.2 148.6h1M86.7 148v1M89 159.5h1M89 153.5h1M89.5 153v1.1M89.5 159v1.1M91.5 148.6h1M92 148v1"/>
<path d="M41.3 170.2h1M41.8 169.8v.9M41.8 171.7h1M41.8 168.8h1M42.3 168.3v1M42.3 171.2v1M43.3 170.2h1M43.3 168.2h1M43.3 172.2h1M43.7 167.7v1M43.7 169.8v.9M43.7 171.7v1.1"/>
<path d="M44.7 171.7h1M44.7 168.8h1M45.2 168.3v1M45.2 171.2v1M45.3 170.2h.9M45.8 169.8v.9M49.6 170.2h1M50.1 169.8v.9M55.6 170.2h1M56.1 169.8v.9M66 176.9h1.1M66 163.5h1.1"/>
<path d="M66.6 163.1v.9M66.6 176.4v1M76.6 170.2h.9M77 169.8v.9M82.5 170.2h1.1M83 169.8v.9M86.9 170.2h.9M87.3 169.8v.9M87.5 171.7h.9M87.5 168.8h.9M87.9 168.3v1M87.9 171.2v1"/>
<path d="M88.9 170.2h1M88.9 168.2h1M88.9 172.2h1M89.4 167.7v1M89.4 169.8v.9M89.4 171.7v1.1M90.3 171.7h1M90.3 168.8h1M90.8 168.3v1M90.8 171.2v1M90.8 170.2h1.1M91.4 169.8v.9"/>
<path d="M40.6 191.9h1M41.1 191.4v1M43.3 180.9h.9M43.3 186.9h.9M43.7 180.4v1M43.7 186.4v1M45.9 191.9h1.1M46.5 191.4v1M64.1 189.2h1M64.6 188.7v1M64.6 190.6h1.1M64.6 187.8h1.1"/>
<path d="M65.2 187.3v1M65.2 190.1v1.1M66 189.2h1.1M66 191.2h1.1M66 187.3h1.1M66 182.9h1.1M66.6 182.5v.9M66.6 186.7v1M66.6 188.7v1M66.6 190.7v1M67.5 190.6h1M67.5 187.8h1"/>
<path d="M68 187.3v1M68 190.1v1.1M68.1 189.2h.9M68.5 188.7v1M86.2 191.9h1M86.7 191.4v1M89 180.9h1M89 186.9h1M89.5 180.4v1M89.5 186.4v1M91.5 191.9h1M92 191.4v1"/>
</g>
<g fill="none" stroke="#c0c0c0" stroke-width=".35">
<path d="M60 5v5M110 5v10M160 5v5M15 48.5h5M200 48.5h5M15 98.5h5M200 98.5h5M15 148.5h10M195 148.5h10M15 198.5h5M200 198.5h5M15 248.5h5"/>
<path d="M200 248.5h5M60 287v5M110 282v10M160 287v5"/>
</g>
<g fill="none" stroke="#c0c0c0" stroke-width=".5">
<path d="M53.8 231.8v17M100.6 231.8v38.2M118.8 231.8v55.2M118.8 238.2h81.2M170.8 231.8v6.4M200 231.8h-180v55.2M20 248.8h180M20 257.3h98.8M20 253h98.8M27.8 248.8v38.2M47 248.8v38.2M64.4 248.8v38.2"/>
<path d="M74.6 248.8v38.2M85 248.8v17M20 265.8h98.8M20 261.5h98.8M20 278.5h54.6M20 274.3h54.6M20 270h180M187 278.5h13M187 270v12.8M20 282.8h180M163 282.8v4.2"/>
</g>
<path d="M15 5h190v287h-190zM20 10h180v277h-180z" fill="none" stroke="#c0c0c0" stroke-width=".7"/>
<g font-size="8.5">
<text x="124.8" y="259.3">Table Verres V1</text>
<text x="145.6" y="279.7">N°11</text>
</g>
<g font-size="5.3">
<text x="38.5" y="8.9">4</text>
<text x="83.5" y="8.9">3</text>
<text x="133.5" y="8.9">2</text>
<text x="178.5" y="8.9">1</text>
<text x="16.2" y="30.7">F</text>
<text x="201.2" y="30.7">F</text>
<text x="16.1" y="74.9">E</text>
<text x="201.1" y="74.9">E</text>
<text x="15.5" y="124.9">D</text>
<text x="200.5" y="124.9">D</text>
<text x="15.4" y="174.9">C</text>
<text x="200.4" y="174.9">C</text>
<text x="16" y="224.9">B</text>
<text x="201" y="224.9">B</text>
<text x="15.5" y="269.2">A</text>
<text x="200.5" y="269.2">A</text>
<text x="38.5" y="290.9">4</text>
<text x="83.5" y="290.9">3</text>
<text x="133.5" y="290.9">2</text>
<text x="178.5" y="290.9">1</text>
</g>
<text font-size="3.9" x="190.9" y="275.5">A4</text>
<text font-size="3.2" x="90.3" y="277.9">Plastique</text>
<g font-size="2">
<text x="20.6" y="234.6">SAUF INDICATION CONTRAIRE:</text>
<text x="20.6" y="237.1">LES COTES SONT EN MILLIMETRES</text>
<text x="20.6" y="239.6">ETAT DE SURFACE:</text>
<text x="54.4" y="234.6">FINITION:</text>
<text x="101.3" y="234.5">CASSER LES</text>
<text x="101.3" y="237">ANGLES VIFS</text>
<text x="132.6" y="236">NE PAS CHANGER L'ECHELLE</text>
<text x="173.3" y="236.2">REVISION</text>
<text x="20.6" y="242.1">TOLERANCES:</text>
<text x="22.2" y="244.6">LINEAIRES:</text>
<text x="22.2" y="247.1">ANGULAIRES:</text>
<text x="34.3" y="252">NOM</text>
<text x="50" y="251.9">SIGNATURE</text>
<text x="67.2" y="251.9">DATE</text>
<text x="120" y="251.9">TITRE:</text>
<text x="20.2" y="256.1">AUTEUR</text>
<text x="31.8" y="256.1">POTY Marie</text>
<text x="33.1" y="260.3">KROLAK</text>
<text x="20.4" y="264.4">APPR.</text>
<text x="20.5" y="268.8">FAB.</text>
<text x="28.2" y="268.8">LORTHOIS Aurélien</text>
<text x="29.3" y="264.4">BELGHAZI Ismaël</text>
<text x="75.6" y="272.5">MATERIAU:</text>
<text x="119.6" y="272.5">No. DE PLAN</text>
<text x="75.6" y="285.5">MASSE:</text>
<text x="120.1" y="285.6">ECHELLE:1:5</text>
<text x="164.5" y="285.6">FEUILLE 1 SUR 1</text>
</g>
</svg>
